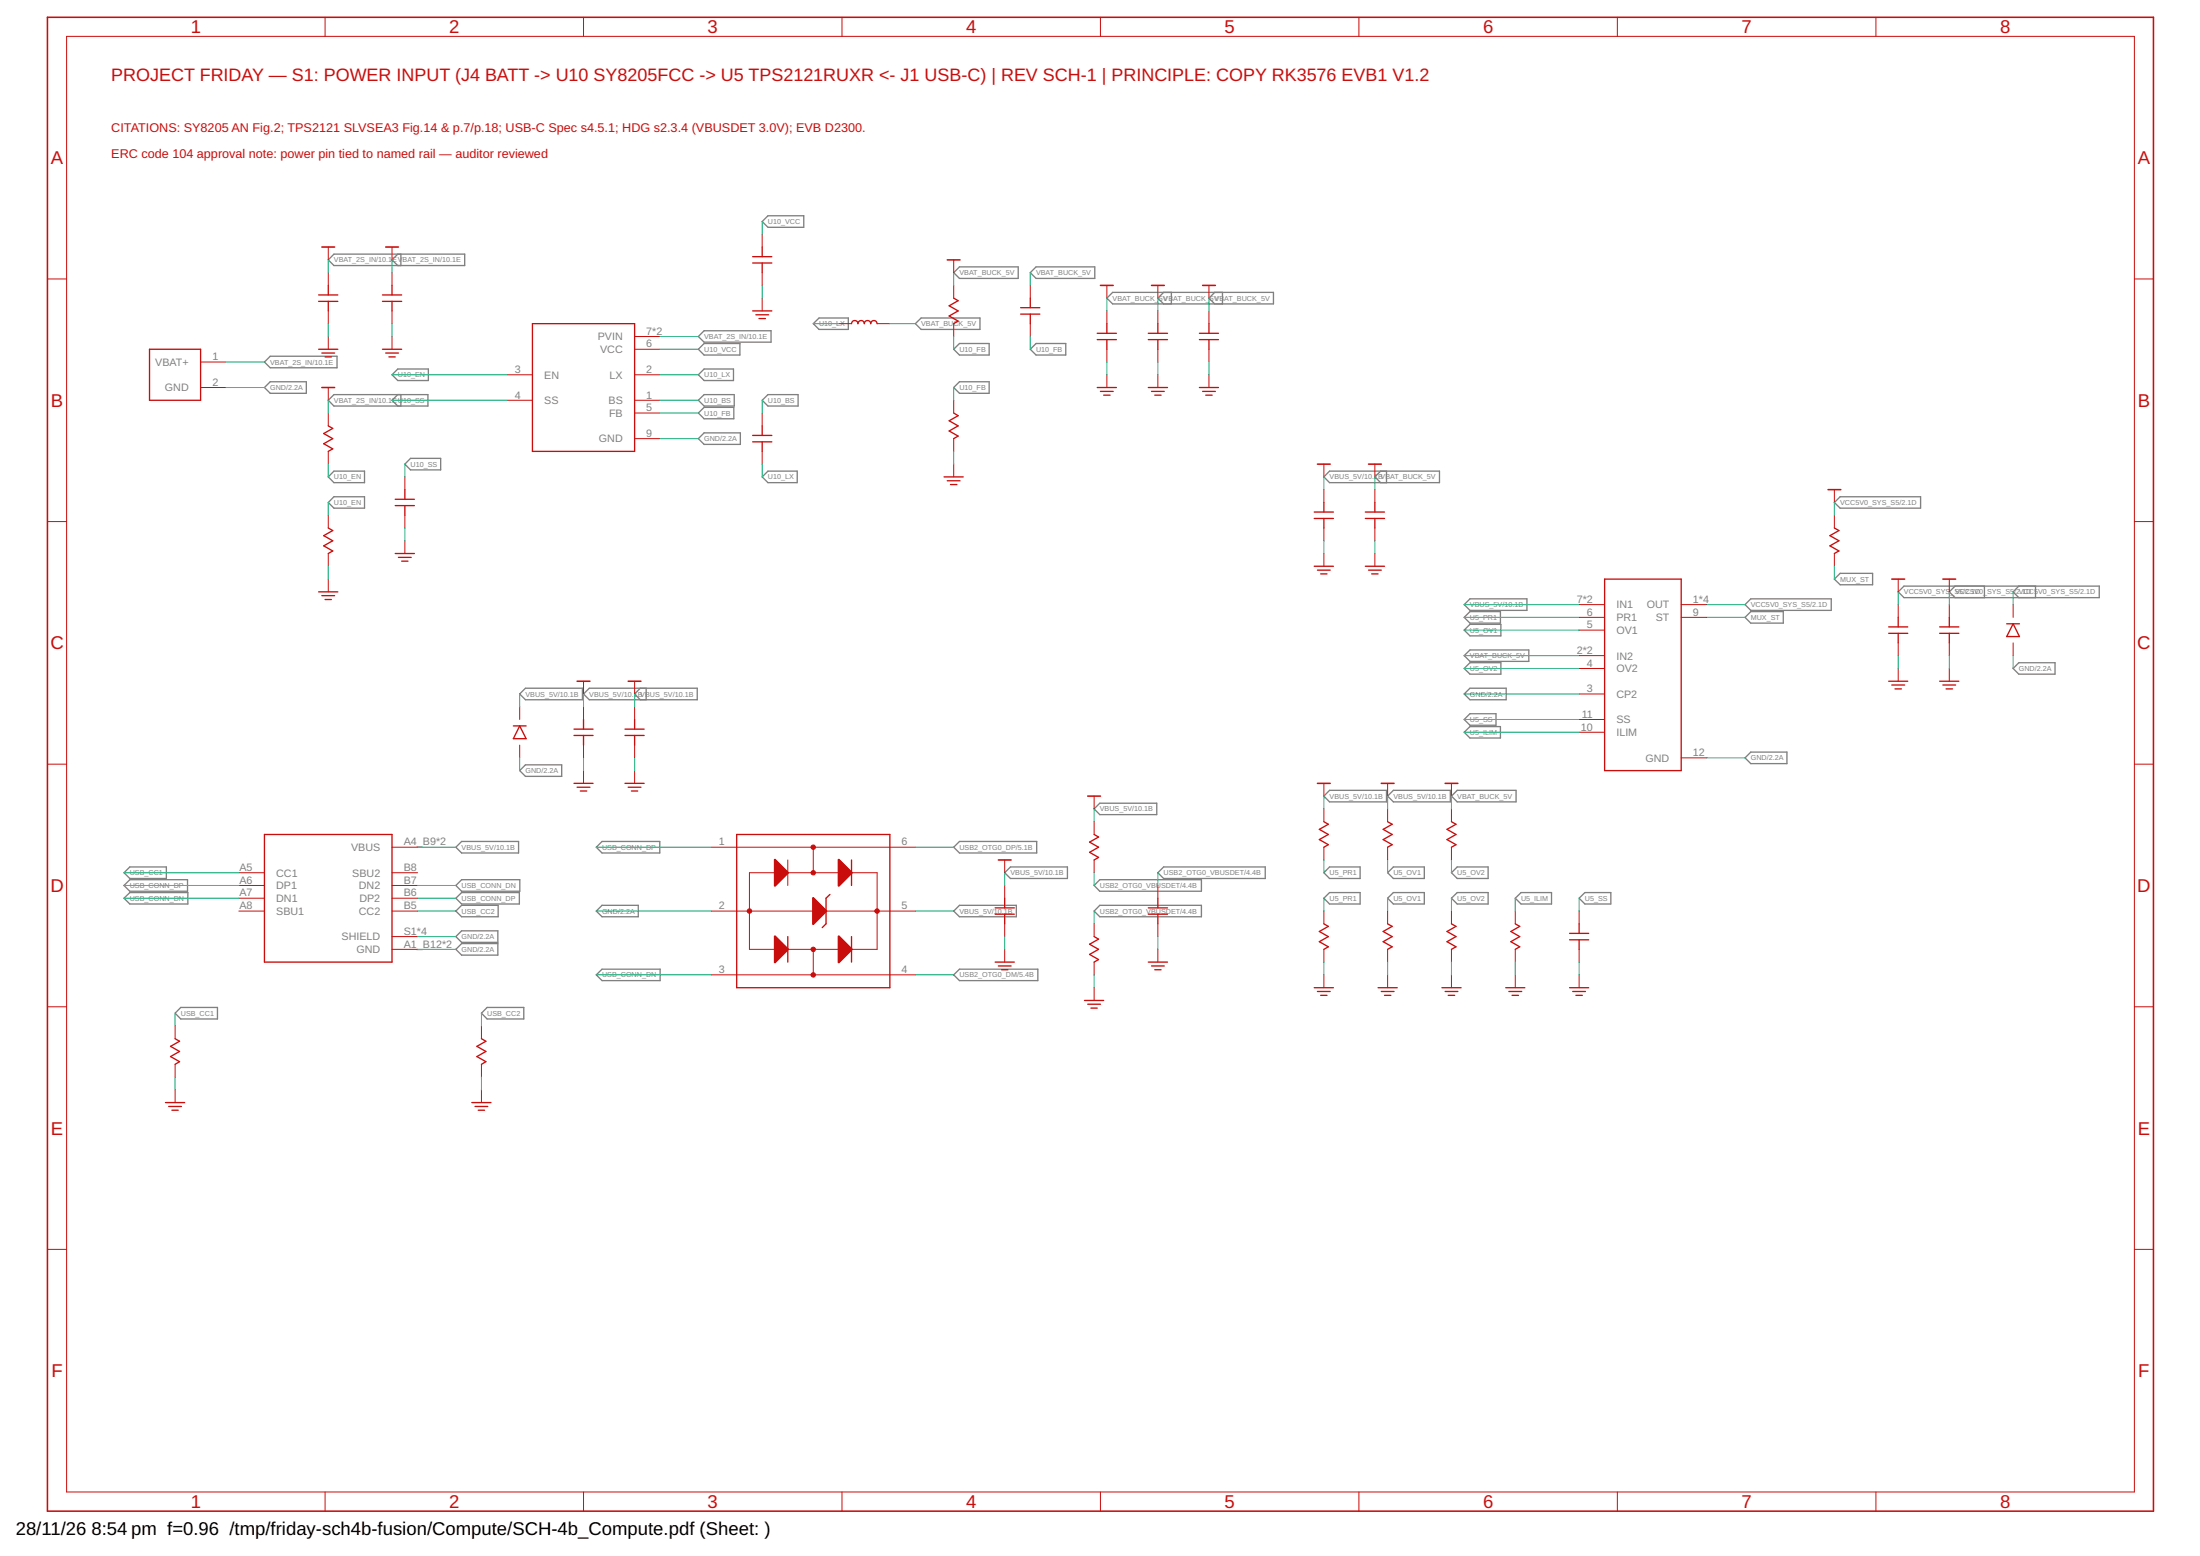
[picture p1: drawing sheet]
<svg xmlns="http://www.w3.org/2000/svg" width="420mm" height="297mm" viewBox="0 0 420 297" stroke-linecap="round" stroke-linejoin="round" font-family="sans-serif">
<g fill="none" stroke="#808080" stroke-width=".25">
<path d="M63.8 48.5h25v2.2h-25l-1.1-1.1zM76 48.5l-1.1 1.1 1.1 1.1M76.6 48.5v2.2M145.6 42.3l1.1-1.1h6.8v2.2h-6.8zM182.1 52l1.1-1.1h11.3v2.2h-11.3zM196.8 52l1.1-1.1h11.2v2.2h-11.2zM211.4 56.9l1.1-1.1h30.7v2.2h-30.7zM222.2 55.8l-1.1 1.1 1.1 1.1M223.7 55.8v2.2M232 55.8l-1.1 1.1 1.1 1.1M233.5 55.8v2.2M50.5 74l1.1-1.1h6.9v2.2h-6.9z"/>
<path d="M50.5 69.1l1.1-1.1h12.8v2.2h-12.8zM63.8 75.3h17.9v2.2h-17.9l-1.1-1.1zM74.9 71.5l1.1-1.1h5.8v2.2h-5.8zM76 75.3l-1.1 1.1 1.1 1.1M76.6 75.3v2.2M133.4 76.4l1.1-1.1h5.7v2.2h-5.7zM133.4 78.8l1.1-1h5.6v2.1h-5.6zM133.4 64.2l1.1-1.1h12.8v2.2h-12.8zM134.5 70.4h5.6v2.2h-5.6l-1.1-1.1zM134.5 65.6h6.8v2.2h-6.8l-1.1-1.1zM145.6 76.4l1.1-1.1h5.7v2.2h-5.7zM155.3 61.8l1.1-1.1h5.6v2.2h-5.6z"/>
<path d="M174.8 61.8l1.1-1.1h11.3v2.2h-11.3zM182.1 66.7l1.1-1.1h5.7v2.2h-5.7zM183.2 72.9h5.7v2.2h-5.7l-1.1-1.1zM197.9 65.6h5.6v2.2h-5.6l-1.1-1.1zM63.8 89.9h5.8v2.2h-5.8l-1.1-1.1zM63.8 94.8h5.8v2.2h-5.8l-1.1-1.1zM78.4 87.5h5.8v2.2h-5.8l-1.1-1.1zM133.4 83.7l1.1-1.1h6.9v2.2h-6.9zM146.7 89.9h5.6v2.2h-5.6l-1.1-1.1zM253.9 89.9h21v2.2h-21l-1.1-1.1zM263.7 89.9l-1.1 1.1 1.1 1.1M264.8 89.9v2.2"/>
<path d="M351.4 94.8h15.4v2.2h-15.4l-1.1-1.1zM279.6 115.4l1.1-1.1h10.9v2.2h-10.9zM280.7 116.8h5.9v2.2h-5.9l-1.1-1.1zM280.7 119.2h5.9v2.2h-5.9l-1.1-1.1zM333.3 117.9l1.1-1.1h6.2v2.2h-6.2zM333.3 115.4l1.1-1.1h15.3v2.2h-15.3zM350.3 110.6l1.1-1.1h6.2v2.1h-6.2zM363.6 111.9h37.3v2.2h-37.3l-1.1-1.1zM373.4 111.9l-1.1 1.1 1.1 1.1M379 111.9v2.2M385.6 111.9l-1.1 1.1 1.1 1.1M388.7 111.9v2.2"/>
<path d="M100.4 131.4h10.8v2.2h-10.8l-1.1-1.1zM112.5 131.4h20.7v2.2h-20.7l-1.1-1.1zM122.3 131.4l-1.1 1.1 1.1 1.1M123.4 131.4v2.2M279.6 132.5l1.1-1.1h7v2.2h-7zM279.6 139.8l1.1-1.1h5.9v2.2h-5.9zM279.6 125.2l1.1-1.1h11.3v2.2h-11.3zM280.7 126.5h5.9v2.2h-5.9l-1.1-1.1zM280.7 136.2h5v2.3h-5l-1.1-1.1zM385.6 126.5h6.9v2.2h-6.9l-1.1-1.1zM99.3 147.1l1.1-1.1h6.9v2.2h-6.9zM209 154.4l1-1.1h10.9v2.2h-10.9z"/>
<path d="M253.9 150.9h10.9v2.2h-10.9l-1.1-1.1zM265 152l1.1-1.1h10.9v2.2h-10.9zM278.3 150.9h11.2v2.2h-11.2l-1.1-1.1zM333.3 144.7l1.1-1.1h6.9v2.2h-6.9zM23.7 171.5l1.1-1.1h11.1v2.2h-11.1zM24.8 165.5h7v2.2h-7l-1.1-1.1zM24.8 167.9h11v2.2h-11l-1.1-1.1zM87.1 178.8l1.1-1.1h6.9v2.2h-6.9zM87.1 169l1.1-1.1h11.1v2.2h-11.1zM87.1 171.5l1.1-1.1h11v2.2h-11zM88.2 172.8h6.9v2.2h-6.9l-1.1-1.1zM88.2 160.6h10.8v2.2h-10.8l-1.1-1.1z"/>
<path d="M113.9 173.9l1.1-1.1h6.9v2.2h-6.9zM115 160.6h11v2.2h-11l-1.1-1.1zM182.1 161.7l1.1-1.1h14.8v2.2h-14.8zM183.2 172.8h10.9v2.2h-10.9l-1.1-1.1zM193 165.5h10.9v2.2h-10.9l-1.1-1.1zM210 172.8h19.4v2.2h-19.4l-1-1.1zM210 167.9h19.4v2.2h-19.4l-1-1.1zM222.2 165.5h19.4v2.2h-19.4l-1.1-1.1zM253.9 170.4h5.9v2.2h-5.9l-1.1-1.1zM253.9 165.5h5.9v2.2h-5.9l-1.1-1.1zM265 171.5l1.1-1.1h5.9v2.2h-5.9zM265 166.6l1.1-1.1h5.9v2.2h-5.9z"/>
<path d="M277.2 171.5l1.1-1.1h5.9v2.2h-5.9zM278.3 165.5h5.9v2.2h-5.9l-1.1-1.1zM289.4 171.5l1.1-1.1h5.8v2.2h-5.8zM301.6 171.5l1.1-1.1h4.9v2.2h-4.9zM34.5 192.3h7v2.2h-7l-1.1-1.1zM87.1 181.2l1.1-1.1h6.9v2.2h-6.9zM93 192.3h7v2.2h-7l-1.1-1.1zM113.9 186.1l1.1-1.1h11.1v2.2h-11.1zM182.1 186.1l1.1-1.1h15v2.2h-15z"/>
</g>
<g fill="none" stroke="#c90d0c" stroke-width=".3">
<path d="M9.1 3.3h402.2v285.2h-402.2zM61.5 47.2h2.4M73.7 47.2h2.4M180.9 49.6h2.4M210.2 54.5h2.4M219.9 54.5h2.5M229.7 54.5h2.4M61.5 74h2.4M251.6 88.6h2.4M261.4 88.6h2.4M349.1 93.5h2.5M361.3 110.6h2.4"/>
<path d="M371.1 110.6h2.4M110.2 130h2.5M120 130h2.4M207.7 152h2.5M251.6 149.5h2.4M263.8 149.5h2.4M276 149.5h2.4M190.7 164.2h2.4"/>
</g>
<g fill="none" stroke="#c90d0c" stroke-width=".19">
<path d="M12.7 6.9h394.9v277.9h-394.9zM62.1 3.3v3.6M111.4 3.3v3.6M160.8 3.3v3.6M210.2 3.3v3.6M259.5 3.3v3.6M308.9 3.3v3.6M358.3 3.3v3.6M9.1 53.3h3.6M62.7 47.2v2.4M62.7 52v2.5M62.7 59.4v2.4"/>
<path d="M74.9 47.2v2.4M74.9 52v2.5M74.9 59.4v2.4M145.6 44.7v2.5M145.6 52v2.5M145.6 56.9v2.5M182.1 49.6v2.4M182.1 54.5v2.4M196.8 54.5v2.4M211.4 54.5v2.4M211.4 59.4v2.4M221.1 54.5v2.4"/>
<path d="M221.1 59.4v2.4M230.9 54.5v2.4M230.9 59.4v2.4M407.6 53.3h3.7M38.3 69.1h4.9M38.3 74h4.9M62.7 64.2v2.5M62.7 74v2.4M62.7 78.8v2.5M74.9 64.2v2.5M96.8 76.4h4.9M96.8 71.5h4.9"/>
<path d="M121.2 76.4h4.9M121.2 64.2h4.9M121.2 71.5h4.9M121.2 66.7h4.9M121.2 78.8h4.9M145.6 78.8v2.5M160.2 61.8h2.4M167.5 61.8h2.4M182.1 61.8v2.4M182.1 76.4v2.4M196.8 61.8v2.4M211.4 66.7v2.4"/>
<path d="M211.4 71.5v2.5M221.1 66.7v2.4M221.1 71.5v2.5M230.9 66.7v2.4M230.9 71.5v2.5M9.1 99.6h3.6M62.7 86.2v2.4M62.7 98.4v2.4M77.3 91v2.5M77.3 98.4v2.4M121.2 83.7h4.9M145.6 86.2v2.4"/>
<path d="M182.1 83.7v2.5M182.1 88.6v2.4M252.8 88.6v2.4M252.8 93.5v2.4M262.6 88.6v2.4M262.6 93.5v2.4M350.3 93.5v2.4M350.3 98.4v2.4M407.6 99.6h3.7M62.7 105.7v2.4M62.7 110.6v2.4M77.3 103.2v2.5"/>
<path d="M252.8 100.8v2.4M252.8 105.7v2.4M262.6 100.8v2.4M262.6 105.7v2.4M301.6 115.4h4.9M301.6 117.9h4.9M321.1 115.4h4.9M321.1 117.9h4.9M350.3 105.7v2.4M362.5 110.6v2.4M362.5 115.4v2.5M372.3 110.6v2.4"/>
<path d="M372.3 115.4v2.5M384.5 115.4v2.5M99.3 134.9v2.5M111.4 130v2.5M111.4 134.9v2.5M121.2 130v2.5M121.2 134.9v2.5M301.6 125.2h4.9M301.6 139.8h4.9M301.6 137.4h4.9M301.6 120.3h4.9M301.6 127.6h4.9"/>
<path d="M301.6 132.5h4.9M362.5 122.7v2.5M362.5 127.6v2.4M372.3 122.7v2.5M372.3 127.6v2.4M384.5 122.7v2.5M9.1 145.9h3.6M99.3 142.2v2.5M111.4 142.2v2.5M111.4 147.1v2.4M121.2 142.2v2.5M121.2 147.1v2.4"/>
<path d="M209 152v2.4M209 156.9v2.4M252.8 149.5v2.5M252.8 154.4v2.5M265 149.5v2.5M265 154.4v2.5M277.2 149.5v2.5M277.2 154.4v2.5M321.1 144.7h4.9M407.6 145.9h3.7M45.6 169h4.9M45.6 166.6h4.9"/>
<path d="M45.6 173.9h4.9M45.6 171.5h4.9M74.9 169h4.9M74.9 166.6h4.9M74.9 173.9h4.9M74.9 171.5h4.9M74.9 178.8h4.9M74.9 161.7h4.9M135.8 173.9h19.5M135.8 161.7h39M148 166.6h-4.9v14.6h4.9M150.5 166.6h9.7"/>
<path d="M150.5 164.2v4.8M155.3 161.7v4.9M157.8 173.9h17M162.6 166.6h4.9v14.6h-4.9M191.9 164.2v2.4M191.9 169v2.5M191.9 176.4v2.4M209 164.2v2.4M209 176.4v2.4M221.1 169v2.5M221.1 176.4v2.4M252.8 161.7v2.5"/>
<path d="M252.8 173.9v2.5M265 161.7v2.5M265 173.9v2.5M277.2 161.7v2.5M277.2 173.9v2.5M289.4 173.9v2.5M301.6 173.9v2.5M9.1 192.2h3.6M33.4 195.9v2.4M74.9 181.2h4.9M91.9 195.9v2.4M135.8 186.1h39"/>
<path d="M150.5 181.2h9.7M155.3 181.2v4.9M191.9 181.2v2.5M209 183.7v2.4M209 188.6v2.4M221.1 181.2v2.5M252.8 181.2v2.5M252.8 186.1v2.5M265 181.2v2.5M265 186.1v2.5M277.2 181.2v2.5M277.2 186.1v2.5"/>
<path d="M289.4 181.2v2.5M289.4 186.1v2.5M301.6 181.2v2.5M301.6 186.1v2.5M407.6 192.2h3.7M33.4 203.2v2.4M33.4 208v2.5M91.9 203.2v2.4M91.9 208v2.5M9.1 238.5h3.6M407.6 238.5h3.7M62.1 284.8v3.7"/>
<path d="M111.4 284.8v3.7M160.8 284.8v3.7M210.2 284.8v3.7M259.5 284.8v3.7M308.9 284.8v3.7M358.3 284.8v3.7"/>
</g>
<g fill="none" stroke="#c90d0c" stroke-width=".25">
<path d="M60.9 56.3h3.6M60.9 57.5h3.6M62.7 54.5v1.8M62.7 57.5v1.9M73 56.3h3.7M73 57.5h3.7M74.9 54.5v1.8M74.9 57.5v1.9M143.7 49h3.7M143.7 50.2h3.7M143.7 59.4h3.7M145.6 47.2v1.8"/>
<path d="M145.6 50.2v1.8M182.1 56.9l.9 .5-1.7 1 1.7 1-1.7 .9 1.7 1-.9 .5M194.9 58.7h3.7M194.9 60h3.7M196.8 56.9v1.8M196.8 60v1.8M28.6 66.7h9.7v9.7h-9.7zM60.9 66.7h3.6M61.5 67.4h2.4M62.1 68.1h1.2M73 66.7h3.7M73.7 67.4h2.4"/>
<path d="M74.3 68.1h1.2M101.7 61.8h19.5v24.4h-19.5zM144.4 60.1h2.4M144.9 60.8h1.3M162.6 61.8a.61 .61 0 0 1 .6-.6 .61 .61 0 0 1 .7 .6 .61 .61 0 0 1 .6-.6 .61 .61 0 0 1 .6 .6 .6 .6 0 0 1 .6-.6 .6 .6 0 0 1 .6 .6 .61 .61 0 0 1 .6-.6 .61 .61 0 0 1 .6 .6M182.1 78.8l.9 .6-1.7 .9 1.7 1-1.7 1 1.7 .9-.9 .5M209.5 63.6h3.7M209.5 64.8h3.7M209.5 74h3.7M210.2 74.7h2.4M210.8 75.4h1.2M211.4 61.8v1.8"/>
<path d="M211.4 64.8v1.9M219.3 63.6h3.7M219.3 64.8h3.7M219.3 74h3.7M219.9 74.7h2.5M220.5 75.4h1.2M221.1 61.8v1.8M221.1 64.8v1.9M229.1 63.6h3.6M229.1 64.8h3.6M229.1 74h3.6M229.7 74.7h2.4"/>
<path d="M230.3 75.4h1.2M230.9 61.8v1.8M230.9 64.8v1.9M62.7 81.3l.8 .5-1.7 1 1.7 .9-1.7 1 1.7 1-.8 .5M75.5 95.3h3.6M75.5 96.5h3.6M77.3 93.5v1.8M77.3 96.5v1.9M143.7 83.1h3.7M143.7 84.3h3.7M145.6 81.3v1.8M145.6 84.3v1.9"/>
<path d="M180.3 91h3.7M180.9 91.8h2.4M181.5 92.5h1.3M251 97.7h3.7M251 99h3.7M252.8 95.9v1.8M252.8 99v1.8M260.8 97.7h3.6M260.8 99h3.6M262.6 95.9v1.8M262.6 99v1.8M60.9 113h3.6"/>
<path d="M61.5 113.7h2.4M62.1 114.4h1.2M62.7 100.8l.8 .5-1.7 1 1.7 .9-1.7 1 1.7 1-.8 .5M75.5 105.7h3.6M76.1 106.4h2.4M76.7 107.1h1.2M251 108.1h3.7M251.6 108.8h2.4M252.2 109.6h1.2M260.8 108.1h3.6M261.4 108.8h2.4M262 109.6h1.2"/>
<path d="M306.5 110.6h14.6v36.5h-14.6zM350.3 100.8l.9 .5-1.7 1 1.7 .9-1.7 1 1.7 1-.9 .5M360.7 119.7h3.6M362.5 117.9v1.8M370.4 119.7h3.7M372.3 117.9v1.8M383.2 119.1h2.5M384.5 119.1l1.2 2.4h-2.5zM98 138.6h2.5M99.3 138.6l1.2 2.4h-2.5zM109.6 139.2h3.7M111.4 137.4v1.8"/>
<path d="M119.4 139.2h3.6M121.2 137.4v1.8M360.7 120.9h3.6M360.7 130h3.6M361.3 130.8h2.4M361.9 131.5h1.2M362.5 120.9v1.8M370.4 120.9h3.7M370.4 130h3.7M371.1 130.8h2.4M371.7 131.5h1.2M372.3 120.9v1.8"/>
<path d="M50.5 159.3h24.4v24.4h-24.4zM109.6 140.4h3.7M109.6 149.5h3.7M110.2 150.3h2.5M110.8 151h1.3M111.4 140.4v1.8M119.4 140.4h3.6M119.4 149.5h3.6M120 150.3h2.4M120.6 151h1.2M121.2 140.4v1.8M140.7 159.3h29.2v29.3h-29.2z"/>
<path d="M209 159.3l.8 .5-1.7 1 1.7 .9-1.7 1 1.7 1-.8 .5M252.8 156.9l.9 .5-1.7 .9 1.7 1-1.7 1 1.7 .9-.9 .5M265 156.9l.9 .5-1.7 .9 1.7 1-1.7 1 1.7 .9-.9 .5M277.2 156.9l.9 .5-1.7 .9 1.7 1-1.7 1 1.7 .9-.9 .5M148 164.2l2.5 2.4-2.5 2.4zM148 178.8l2.5 2.4-2.5 2.5zM150.5 178.8v4.9M155.3 171.5l2.5 2.4-2.5 2.5zM158.5 170.8l-.7 .7v4.9l-.8 .7M160.2 164.2l2.4 2.4-2.4 2.4zM160.2 178.8l2.4 2.4-2.4 2.5zM162.6 164.2v4.8"/>
<path d="M162.6 178.8v4.9M190.1 173.3h3.6M190.1 174.5h3.6M191.9 171.5v1.8M191.9 174.5v1.9M209 178.8l.8 .5-1.7 1 1.7 .9-1.7 1 1.7 1-.8 .5M219.3 173.3h3.7M219.3 174.5h3.7M221.1 171.5v1.8M221.1 174.5v1.9M252.8 176.4l.9 .4-1.7 1 1.7 1-1.7 1 1.7 .9-.9 .5M265 176.4l.9 .4-1.7 1 1.7 1-1.7 1 1.7 .9-.9 .5"/>
<path d="M277.2 176.4l.9 .4-1.7 1 1.7 1-1.7 1 1.7 .9-.9 .5M289.4 176.4l.8 .4-1.7 1 1.7 1-1.7 1 1.7 .9-.8 .5M299.8 178.2h3.6M299.8 179.4h3.6M301.6 176.4v1.8M301.6 179.4v1.8M33.4 198.3l.9 .5-1.7 .9 1.7 1-1.7 1 1.7 1-.9 .5M91.9 198.3l.9 .5-1.7 .9 1.7 1-1.7 1 1.7 1-.9 .5M190.1 183.7h3.6M190.7 184.4h2.4M191.3 185.1h1.2M207.1 191h3.7"/>
<path d="M207.7 191.7h2.5M208.3 192.4h1.2M219.3 183.7h3.7M219.9 184.4h2.5M220.5 185.1h1.2M251 188.6h3.7M251.6 189.3h2.4M252.2 190h1.2M263.2 188.6h3.6M263.8 189.3h2.4M264.4 190h1.2M275.4 188.6h3.6"/>
<path d="M276 189.3h2.4M276.6 190h1.2M287.6 188.6h3.6M288.2 189.3h2.4M288.8 190h1.2M299.8 188.6h3.6M300.4 189.3h2.4M301 190h1.2M31.6 210.5h3.7M32.2 211.2h2.4M32.8 211.9h1.2M90.1 210.5h3.7"/>
<path d="M90.7 211.2h2.5M91.3 211.9h1.2"/>
</g>
<g fill="#c90d0c" stroke="#c90d0c" stroke-width=".19">
<path d="M147.9 164.1l.1-.1 2.6 2.6-2.6 2.6-.1-.1z" fill-rule="evenodd"/>
<path d="M160.1 164.1l.1-.1 2.6 2.6-2.6 2.6-.1-.1z" fill-rule="evenodd"/>
<path d="M147.9 178.7l.1-.1 2.6 2.6-2.6 2.6-.1-.1z" fill-rule="evenodd"/>
<path d="M160.1 178.7l.1-.1 2.6 2.6-2.6 2.6-.1-.1z" fill-rule="evenodd"/>
<path d="M155.2 171.4l.1-.1 2.6 2.6-2.6 2.6-.1-.1z" fill-rule="evenodd"/>
<path d="M154.9 185.9a.42 .42 0 0 1 .7-.1 .42 .42 0 0 1-.1 .7 .42 .42 0 0 1-.6-.4h.5h-.5z" fill-rule="evenodd"/>
<path d="M142.9 173.5a.43 .43 0 0 1 .6 .3 .43 .43 0 0 1-.3 .5 .43 .43 0 0 1-.5-.4h.5h-.5z" fill-rule="evenodd"/>
<path d="M167.1 173.7a.42 .42 0 0 1 .7-.1 .42 .42 0 0 1-.1 .7 .42 .42 0 0 1-.6-.4h.5h-.5z" fill-rule="evenodd"/>
<path d="M154.9 161.5a.42 .42 0 0 1 .7-.1 .42 .42 0 0 1-.1 .7 .42 .42 0 0 1-.6-.4h.5h-.5z" fill-rule="evenodd"/>
<path d="M154.9 166.4a.42 .42 0 0 1 .7-.1 .42 .42 0 0 1-.1 .7 .42 .42 0 0 1-.6-.4h.5h-.5z" fill-rule="evenodd"/>
<path d="M154.9 181a.42 .42 0 0 1 .7-.1 .42 .42 0 0 1-.1 .7 .42 .42 0 0 1-.6-.4h.5h-.5z" fill-rule="evenodd"/>
</g>
<g fill="none" stroke="#0dab76" stroke-width=".19">
<path d="M62.7 49.6v2.4M74.9 49.6v2.4M145.6 42.3v2.4M145.6 54.5v2.4M182.1 52v2.5M196.8 52v2.5M211.4 56.9v2.5M221.1 56.9v2.5M230.9 56.9v2.5M43.2 74h7.3M43.2 69.1h7.3M62.7 61.8v2.4"/>
<path d="M62.7 76.4v2.4M74.9 61.8v2.4M74.9 76.4h21.9M74.9 71.5h21.9M126.1 76.4h7.3M126.1 71.5h7.3M126.1 78.8h7.3M126.1 66.7h7.3M126.1 64.2h7.3M145.6 76.4v2.4M155.3 61.8h4.9M169.9 61.8h4.9"/>
<path d="M182.1 64.2v2.5M182.1 74v2.4M196.8 64.2v2.5M211.4 69.1v2.4M221.1 69.1v2.4M230.9 69.1v2.4M62.7 88.6v2.4M62.7 95.9v2.5M77.3 88.6v2.4M126.1 83.7h7.3M145.6 88.6v2.4M182.1 86.2v2.4"/>
<path d="M252.8 91v2.5M262.6 91v2.5M350.3 95.9v2.5M62.7 108.1v2.5M77.3 100.8v2.4M252.8 103.2v2.5M262.6 103.2v2.5M279.6 117.9h22M279.6 115.4h22M326 117.9h7.3M326 115.4h7.3M350.3 108.1v2.5"/>
<path d="M362.5 113v2.4M372.3 113v2.4M384.5 113v2.4M99.3 132.5v2.4M111.4 132.5v2.4M121.2 132.5v2.4M279.6 132.5h22M279.6 139.8h22M279.6 120.3h22M279.6 127.6h22M279.6 137.4h22M279.6 125.2h22"/>
<path d="M362.5 125.2v2.4M372.3 125.2v2.4M384.5 125.2v2.4M99.3 144.7v2.4M111.4 144.7v2.4M121.2 144.7v2.4M209 154.4v2.5M252.8 152v2.4M265 152v2.4M277.2 152v2.4M326 144.7h7.3M23.7 166.6h21.9"/>
<path d="M23.7 171.5h21.9M23.7 169h21.9M79.8 178.8h7.3M79.8 173.9h7.3M79.8 161.7h7.3M79.8 171.5h7.3M79.8 169h7.3M113.9 173.9h21.9M113.9 161.7h21.9M174.8 173.9h7.3M174.8 161.7h7.3M191.9 166.6v2.4"/>
<path d="M191.9 178.8v2.4M209 166.6v2.4M209 173.9v2.5M221.1 166.6v2.4M221.1 178.8v2.4M252.8 164.2v2.4M252.8 171.5v2.4M265 164.2v2.4M265 171.5v2.4M277.2 164.2v2.4M277.2 171.5v2.4M289.4 171.5v2.4"/>
<path d="M301.6 171.5v2.4M33.4 193.4v2.5M79.8 181.2h7.3M91.9 193.4v2.5M113.9 186.1h21.9M174.8 186.1h7.3M209 186.1v2.5M252.8 183.7v2.4M265 183.7v2.4M277.2 183.7v2.4M289.4 183.7v2.4M301.6 183.7v2.4"/>
<path d="M33.4 205.6v2.4M91.9 205.6v2.4"/>
</g>
<g font-size="3.5" fill="#c90d0c">
<text x="36.4" y="6.4">1</text>
<text x="85.8" y="6.4">2</text>
<text x="135.1" y="6.4">3</text>
<text x="184.5" y="6.4">4</text>
<text x="233.9" y="6.4">5</text>
<text x="283.2" y="6.4">6</text>
<text x="332.6" y="6.4">7</text>
<text x="382" y="6.4">8</text>
<text x="9.7" y="31.4">A</text>
<text x="408.3" y="31.4">A</text>
<text x="9.7" y="77.7">B</text>
<text x="408.3" y="77.7">B</text>
<text x="9.6" y="124">C</text>
<text x="408.2" y="124">C</text>
<text x="9.6" y="170.3">D</text>
<text x="408.2" y="170.3">D</text>
<text x="9.7" y="216.6">E</text>
<text x="408.3" y="216.6">E</text>
<text x="9.8" y="262.9">F</text>
<text x="408.4" y="262.9">F</text>
<text x="36.4" y="287.9">1</text>
<text x="85.8" y="287.9">2</text>
<text x="135.1" y="287.9">3</text>
<text x="184.5" y="287.9">4</text>
<text x="233.9" y="287.9">5</text>
<text x="283.2" y="287.9">6</text>
<text x="332.6" y="287.9">7</text>
<text x="382" y="287.9">8</text>
</g>
<g font-size="3.5">
<text x="3" y="293">28/11/26</text>
<text x="17.5" y="293">8:54 pm f=0.96 /tmp/friday-sch4b-fusion/Compute/SCH-4b_Compute.pdf (Sheet: )</text>
</g>
<text font-size="3.4" fill="#c90d0c" x="21.2" y="15.5">PROJECT FRIDAY — S1: POWER INPUT (J4 BATT -&gt; U10 SY8205FCC -&gt; U5 TPS2121RUXR &lt;- J1 USB-C) | REV SCH-1 | PRINCIPLE: COPY RK3576 EVB1 V1.2</text>
<g font-size="2.4" fill="#c90d0c">
<text x="21.2" y="25.2">CITATIONS: SY8205 AN Fig.2; TPS2121 SLVSEA3 Fig.14 &amp; p.7/p.18; USB-C Spec s4.5.1; HDG s2.3.4 (VBUSDET 3.0V); EVB D2300.</text>
<text x="21.2" y="30.1">ERC code 104 approval note: power pin tied to named rail — auditor reviewed</text>
</g>
<g font-size="2.1" fill="#808080">
<text x="114.2" y="65">PVIN</text>
<text x="123.4" y="63.9">7*2</text>
<text x="29.7" y="69.8">VBAT+</text>
<text x="40.6" y="68.8">1</text>
<text x="98.3" y="71.2">3</text>
<text x="114.6" y="67.4">VCC</text>
<text x="123.4" y="71.2">2</text>
<text x="123.4" y="66.3">6</text>
<text x="31.5" y="74.7">GND</text>
<text x="40.6" y="73.6">2</text>
<text x="98.3" y="76.1">4</text>
<text x="103.9" y="72.3">EN</text>
<text x="103.9" y="77.2">SS</text>
<text x="116.2" y="77.1">BS</text>
<text x="116.4" y="72.3">LX</text>
<text x="123.4" y="76.1">1</text>
<text x="116.3" y="79.6">FB</text>
<text x="123.4" y="78.5">5</text>
<text x="123.4" y="83.4">9</text>
<text x="114.4" y="84.5">GND</text>
<text x="301.1" y="115.1">7*2</text>
<text x="303.1" y="117.5">6</text>
<text x="303.1" y="120">5</text>
<text x="308.7" y="116.1">IN1</text>
<text x="308.7" y="118.6">PR1</text>
<text x="314.5" y="116.1">OUT</text>
<text x="316.2" y="118.6">ST</text>
<text x="323.3" y="115.1">1*4</text>
<text x="323.3" y="117.5">9</text>
<text x="301.1" y="124.8">2*2</text>
<text x="308.7" y="125.9">IN2</text>
<text x="308.7" y="121">OV1</text>
<text x="303.1" y="127.3">4</text>
<text x="308.7" y="128.3">OV2</text>
<text x="302.1" y="137">11</text>
<text x="303.1" y="132.1">3</text>
<text x="308.7" y="133.2">CP2</text>
<text x="301.9" y="139.5">10</text>
<text x="308.7" y="140.5">ILIM</text>
<text x="308.7" y="138.1">SS</text>
<text x="314.3" y="145.4">GND</text>
<text x="323.3" y="144.3">12</text>
<text x="77.1" y="161.4">A4_B9*2</text>
<text x="137.3" y="161.4">1</text>
<text x="172.2" y="161.4">6</text>
<text x="45.7" y="166.3">A5</text>
<text x="52.7" y="167.3">CC1</text>
<text x="67" y="162.5">VBUS</text>
<text x="67.3" y="167.3">SBU2</text>
<text x="77.1" y="166.3">B8</text>
<text x="45.7" y="168.7">A6</text>
<text x="45.7" y="173.6">A8</text>
<text x="45.7" y="171.1">A7</text>
<text x="52.7" y="169.8">DP1</text>
<text x="52.7" y="172.2">DN1</text>
<text x="68.5" y="169.8">DN2</text>
<text x="68.6" y="172.2">DP2</text>
<text x="77.1" y="171.1">B6</text>
<text x="77.1" y="173.6">B5</text>
<text x="77.1" y="168.7">B7</text>
<text x="137.3" y="173.6">2</text>
<text x="172.2" y="173.6">5</text>
<text x="52.7" y="174.6">SBU1</text>
<text x="65.2" y="179.5">SHIELD</text>
<text x="68.5" y="174.6">CC2</text>
<text x="77.1" y="178.5">S1*4</text>
<text x="68.1" y="182">GND</text>
<text x="77.1" y="180.9">A1_B12*2</text>
<text x="137.3" y="185.8">3</text>
<text x="172.2" y="185.8">4</text>
</g>
<g font-size="1.4" fill="#808080">
<text x="146.7" y="42.8">U10_VCC</text>
<text x="63.8" y="50.1">VBAT_2S_IN/10.1</text>
<text x="74.9" y="50.1">EV</text>
<text x="76.9" y="50.1">BAT_2S_IN/10.1E</text>
<text x="183.2" y="52.5">VBAT_BUCK_5V</text>
<text x="197.9" y="52.5">VBAT_BUCK_5V</text>
<text x="212.5" y="57.4">VBAT_BUCK_</text>
<text x="221.3" y="57.4">5VB</text>
<text x="224.1" y="57.4">AT_BUCK_</text>
<text x="231.1" y="57.4">5VB</text>
<text x="233.8" y="57.4">AT_BUCK_5V</text>
<text x="134.5" y="64.7">VBAT_2S_IN/10.1E</text>
<text x="156.4" y="62.3">U10_LX</text>
<text x="175.9" y="62.3">VBAT_BUCK_5V</text>
<text x="51.6" y="69.6">VBAT_2S_IN/10.1E</text>
<text x="134.5" y="67.2">U10_VCC</text>
<text x="183.2" y="67.2">U10_FB</text>
<text x="197.9" y="67.2">U10_FB</text>
<text x="51.6" y="74.5">GND/2.2A</text>
<text x="63.8" y="76.9">VBAT_2S_IN/10.1EU</text>
<text x="76" y="72">U10_EN</text>
<text x="77" y="76.9">10_SS</text>
<text x="134.5" y="76.9">U10_BS</text>
<text x="134.5" y="72">U10_LX</text>
<text x="146.7" y="76.9">U10_BS</text>
<text x="183.2" y="74.5">U10_FB</text>
<text x="134.5" y="79.3">U10_FB</text>
<text x="78.4" y="89.1">U10_SS</text>
<text x="134.5" y="84.2">GND/2.2A</text>
<text x="63.8" y="91.5">U10_EN</text>
<text x="146.7" y="91.5">U10_LX</text>
<text x="253.9" y="91.5">VBUS_5V/10.1BVBAT_BUCK_5V</text>
<text x="63.8" y="96.4">U10_EN</text>
<text x="351.4" y="96.4">VCC5V0_SYS_S5/2.1D</text>
<text x="351.4" y="111">MUX_ST</text>
<text x="363.6" y="113.5">VCC5V0_SYS</text>
<text x="372.5" y="113.5">_S5/2.1D</text>
<text x="373.4" y="113.5">VCC5V0_SYS_S5</text>
<text x="384.7" y="113.5">/2VCC5V0_SYS_S5/2.1D</text>
<text x="385.8" y="113.5">.1D</text>
<text x="280.7" y="118.3">U5_PR1</text>
<text x="280.7" y="115.9">VBUS_5V/10.1B</text>
<text x="334.4" y="118.3">MUX_ST</text>
<text x="334.4" y="115.9">VCC5V0_SYS_S5/2.1D</text>
<text x="280.7" y="120.8">U5_OV1</text>
<text x="280.7" y="125.7">VBAT_BUCK_5V</text>
<text x="280.7" y="128.1">U5_OV2</text>
<text x="385.6" y="128.1">GND/2.2A</text>
<text x="100.4" y="133">VBUS_5V/10.1B</text>
<text x="112.5" y="133">VBUS_5V/10.1BVBUS_5V/10.1B</text>
<text x="280.7" y="133">GND/2.2A</text>
<text x="280.7" y="137.8">U5_SS</text>
<text x="280.7" y="140.3">U5_ILIM</text>
<text x="100.4" y="147.6">GND/2.2A</text>
<text x="334.4" y="145.2">GND/2.2A</text>
<text x="210" y="154.9">VBUS_5V/10.1B</text>
<text x="253.9" y="152.5">VBUS_5V/10.1B</text>
<text x="266.1" y="152.5">VBUS_5V/10.1B</text>
<text x="278.3" y="152.5">VBAT_BUCK_5V</text>
<text x="24.8" y="167.1">USB_CC1</text>
<text x="88.2" y="162.2">VBUS_5V/10.1B</text>
<text x="115" y="162.2">USB_CONN_DP</text>
<text x="183.2" y="162.2">USB2_OTG0_DP/5.1B</text>
<text x="193" y="167.1">VBUS_5V/10.1B</text>
<text x="222.2" y="167.1">USB2_OTG0_VBUSDET/4.4B</text>
<text x="253.9" y="167.1">U5_PR1</text>
<text x="266.1" y="167.1">U5_OV1</text>
<text x="278.3" y="167.1">U5_OV2</text>
<text x="24.8" y="172">USB_CONN_DN</text>
<text x="24.8" y="169.5">USB_CONN_DP</text>
<text x="88.2" y="169.5">USB_CONN_DN</text>
<text x="88.2" y="172">USB_CONN_DP</text>
<text x="210" y="169.5">USB2_OTG0_VBUSDET/4.4B</text>
<text x="253.9" y="172">U5_PR1</text>
<text x="266.1" y="172">U5_OV1</text>
<text x="278.3" y="172">U5_OV2</text>
<text x="290.5" y="172">U5_ILIM</text>
<text x="302.7" y="172">U5_SS</text>
<text x="88.2" y="179.3">GND/2.2A</text>
<text x="88.2" y="174.4">USB_CC2</text>
<text x="115" y="174.4">GND/2.2A</text>
<text x="183.2" y="174.4">VBUS_5V/10.1B</text>
<text x="210" y="174.4">USB2_OTG0_VBUSDET/4.4B</text>
<text x="88.2" y="181.7">GND/2.2A</text>
<text x="115" y="186.6">USB_CONN_DN</text>
<text x="183.2" y="186.6">USB2_OTG0_DM/5.4B</text>
<text x="34.5" y="193.9">USB_CC1</text>
<text x="93" y="193.9">USB_CC2</text>
</g>
</svg>
